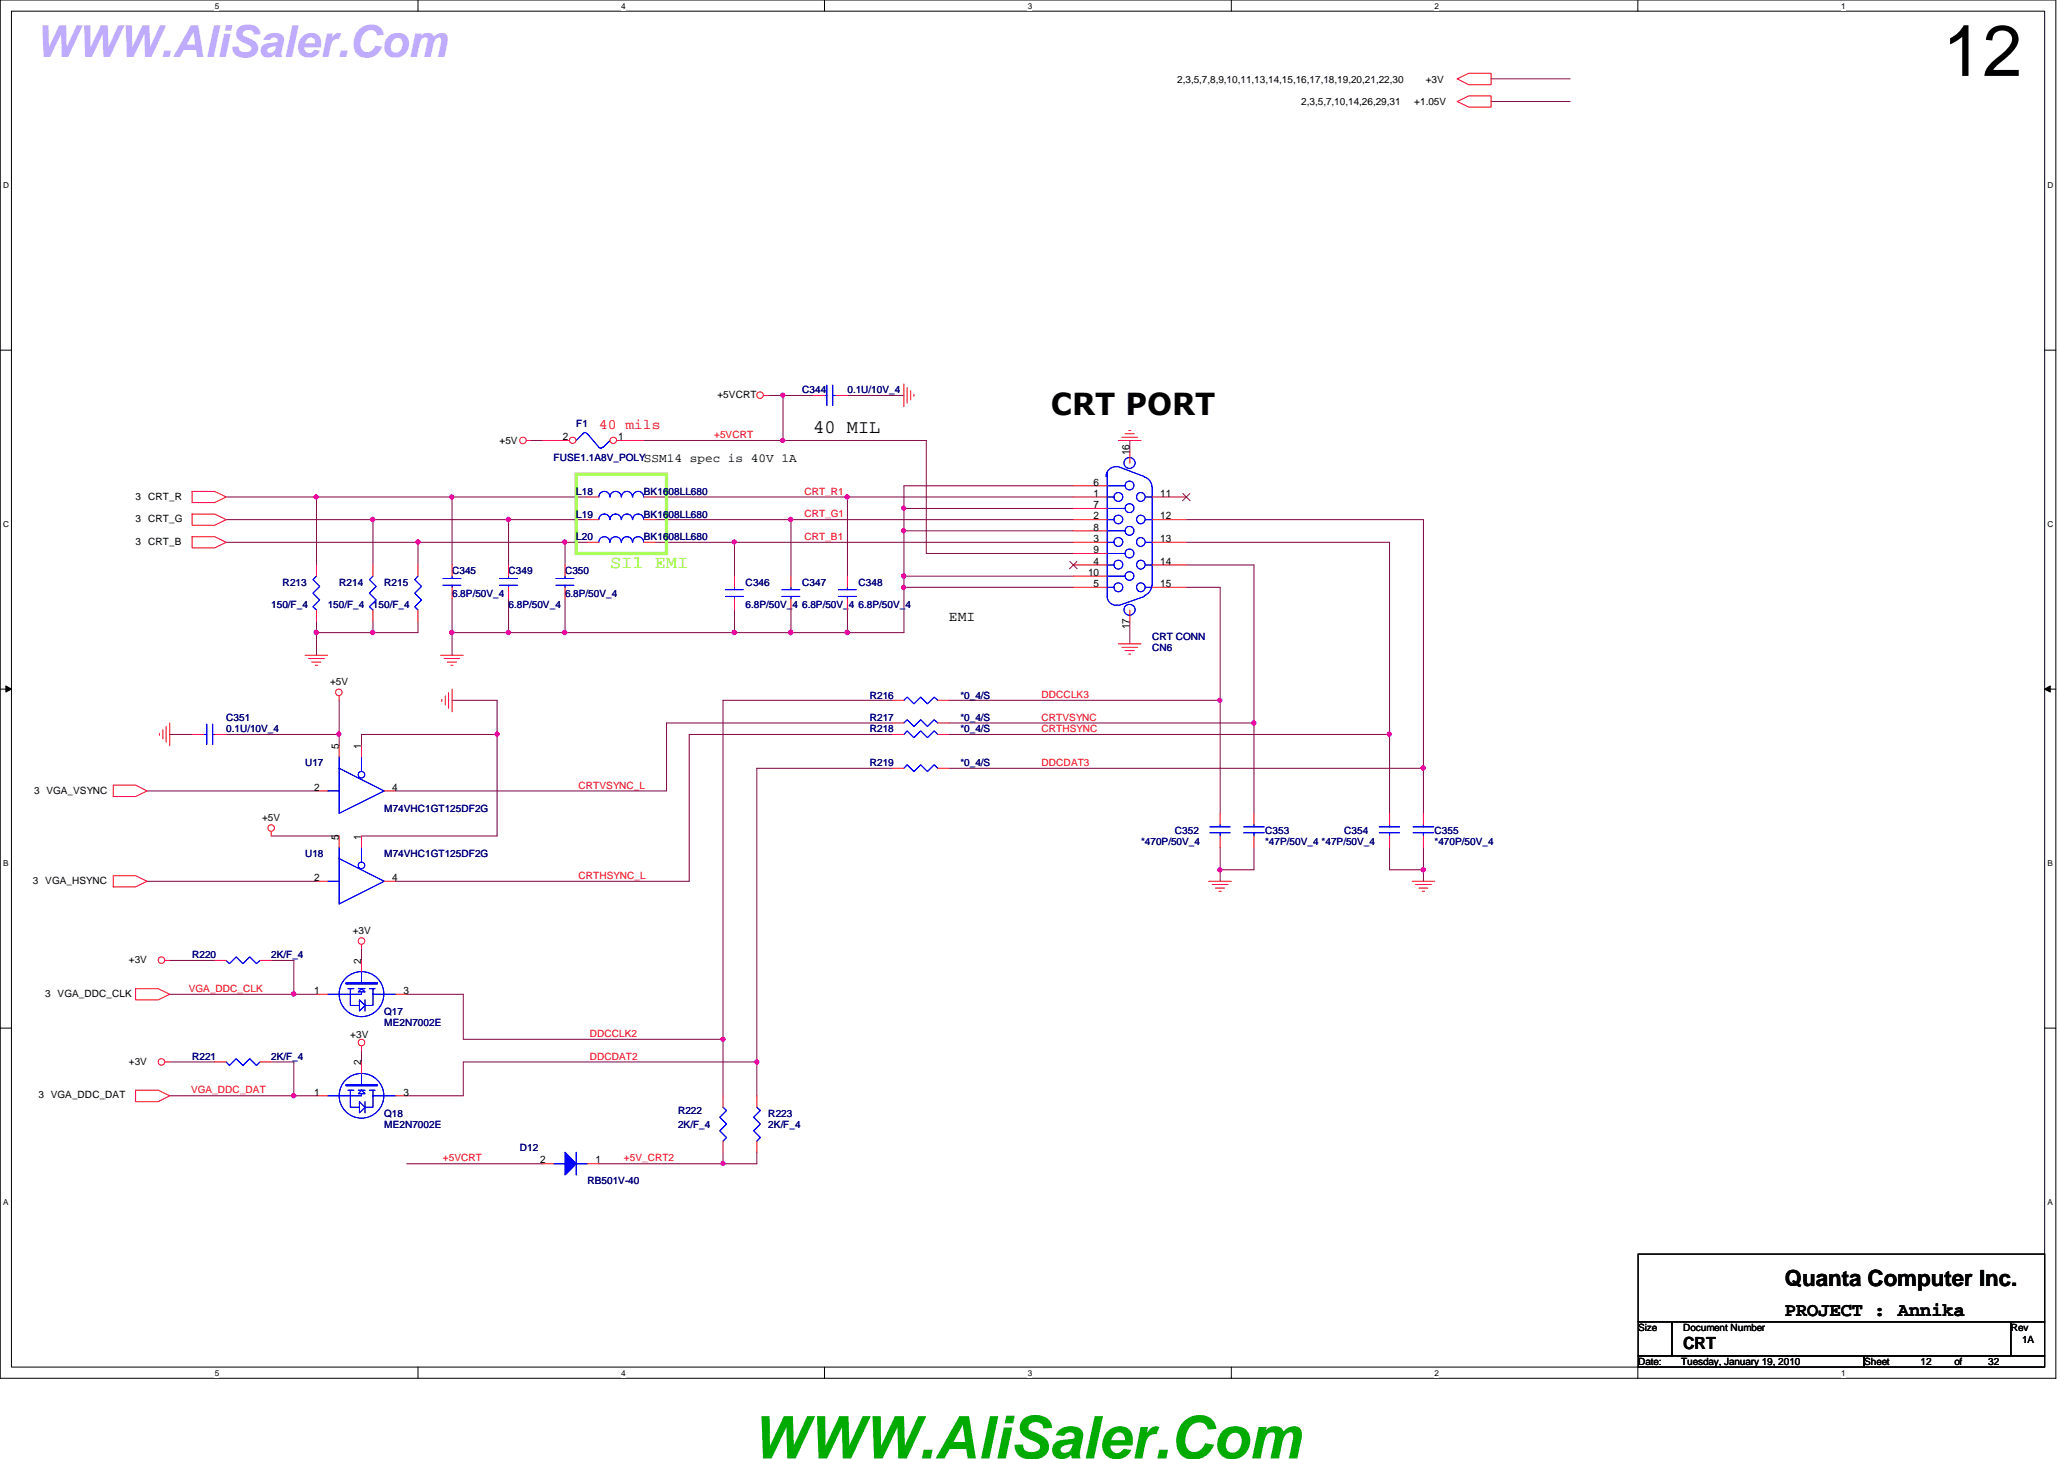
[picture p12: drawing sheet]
<svg xmlns="http://www.w3.org/2000/svg" width="297mm" height="210mm" viewBox="0 0 297 210" stroke-linecap="round" stroke-linejoin="round" font-family="sans-serif">
<path d="M0 0h295.9v198.3h-295.9zM1.6 1.6h292.7v195.1h-292.7z" fill="none" stroke="#000" stroke-width=".14"/>
<g fill="#fff">
<path d="M30.9 .2h.6v1.3h-.6z"/>
<path d="M30.9 196.8h.6v1.4h-.6z"/>
</g>
<path d="M60.2 0v1.6M60.2 196.7v1.6" fill="none" stroke="#000" stroke-width=".14"/>
<g fill="#fff">
<path d="M89.4 .2h.6v1.3h-.6z"/>
<path d="M89.4 196.8h.6v1.4h-.6z"/>
</g>
<path d="M118.7 0v1.6M118.7 196.7v1.6" fill="none" stroke="#000" stroke-width=".14"/>
<g fill="#fff">
<path d="M147.9 .2h.6v1.3h-.6z"/>
<path d="M147.9 196.8h.6v1.4h-.6z"/>
</g>
<path d="M177.2 0v1.6M177.2 196.7v1.6" fill="none" stroke="#000" stroke-width=".14"/>
<g fill="#fff">
<path d="M206.5 .2h.5v1.3h-.5z"/>
<path d="M206.5 196.8h.5v1.4h-.5z"/>
</g>
<path d="M235.7 0v1.6M235.7 196.7v1.6" fill="none" stroke="#000" stroke-width=".14"/>
<g fill="#fff">
<path d="M265 .2h.6v1.3h-.6z"/>
<path d="M265 196.8h.6v1.4h-.6z"/>
<path d="M.5 26h.8v1.3h-.8z"/>
<path d="M294.7 26h.8v1.3h-.8z"/>
<path d="M.5 74.8h.8v1.3h-.8z"/>
<path d="M294.7 74.8h.8v1.3h-.8z"/>
</g>
<path d="M0 50.4h1.6M294.3 50.4h1.6" fill="none" stroke="#000" stroke-width=".14"/>
<g fill="#fff">
<path d="M.5 123.5h.7v1.3h-.7z"/>
<path d="M294.7 123.5h.7v1.3h-.7z"/>
</g>
<path d="M0 99.1h1.6M.8 98.7l.8 .4-.8 .5zM294.3 99.1h1.6M294.3 99.1l.8-.4v.9z" fill="none" stroke="#000" stroke-width=".14"/>
<path d="M.8 98.7l.8 .4-.8 .5zM294.3 99.1l.8-.4v.9z" fill="#000"/>
<g fill="#fff">
<path d="M.5 172.3h.7v1.3h-.7z"/>
<path d="M294.7 172.3h.7v1.3h-.7z"/>
</g>
<path d="M0 147.9h1.6M294.3 147.9h1.6" fill="none" stroke="#000" stroke-width=".14"/>
<path d="M21.2 126.8h24.3M66.7 152.8h42.2" fill="none" stroke="#800040" stroke-width=".14"/>
<circle cx="108.9" cy="152.8" r=".3" fill="#f0f"/>
<circle cx="108.9" cy="152.8" r=".3" fill="none" stroke="#f0f" stroke-width=".14"/>
<path d="M66.7 149.5h37.4M66.7 152.8v4.8" fill="none" stroke="#800040" stroke-width=".14"/>
<circle cx="104.1" cy="149.5" r=".3" fill="#f0f"/>
<circle cx="104.1" cy="149.5" r=".3" fill="none" stroke="#f0f" stroke-width=".14"/>
<path d="M81.3 78v3.3M65.1 91v3.3M73.2 86.1v4.9M81.3 86.1v4.9M66.7 143v6.5" fill="none" stroke="#800040" stroke-width=".14"/>
<circle cx="65" cy="91" r=".31" fill="#f0f"/>
<circle cx="65" cy="91" r=".31" fill="none" stroke="#f0f" stroke-width=".14"/>
<path d="M45.5 71.5v9.8M65.1 71.5v9.8M45.5 89.4v4.9M53.7 89.4v1.6h6.5v-1.6" fill="none" stroke="#800040" stroke-width=".14"/>
<circle cx="53.6" cy="91" r=".31" fill="#f0f"/>
<circle cx="53.6" cy="91" r=".31" fill="none" stroke="#f0f" stroke-width=".14"/>
<path d="M53.7 74.8v6.5M60.2 78v3.3M73.2 74.8v6.5M204.8 110.5v6.5M39 120.3h9.8M52 136.5v1.7M42.3 157.6h3.2M104.1 167.4h4.8" fill="none" stroke="#800040" stroke-width=".14"/>
<circle cx="42.3" cy="157.6" r=".31" fill="#f0f"/>
<circle cx="42.3" cy="157.6" r=".31" fill="none" stroke="#f0f" stroke-width=".14"/>
<path d="M136.6 105.7h63.4M24.4 152.8h6.5M39 152.8h3.3v4.8" fill="none" stroke="#800040" stroke-width=".14"/>
<circle cx="199.9" cy="105.6" r=".3" fill="#f0f"/>
<circle cx="199.9" cy="105.6" r=".3" fill="none" stroke="#f0f" stroke-width=".14"/>
<path d="M122 71.5h32.5M136.6 104h43.9" fill="none" stroke="#800040" stroke-width=".14"/>
<circle cx="180.4" cy="104" r=".31" fill="#f0f"/>
<circle cx="180.4" cy="104" r=".31" fill="none" stroke="#f0f" stroke-width=".14"/>
<path d="M136.6 110.5h68.2" fill="none" stroke="#800040" stroke-width=".14"/>
<circle cx="204.8" cy="110.5" r=".31" fill="#f0f"/>
<circle cx="204.8" cy="110.5" r=".31" fill="none" stroke="#f0f" stroke-width=".14"/>
<path d="M136.6 100.8h39" fill="none" stroke="#800040" stroke-width=".14"/>
<circle cx="175.6" cy="100.7" r=".3" fill="#f0f"/>
<circle cx="175.6" cy="100.7" r=".3" fill="none" stroke="#f0f" stroke-width=".14"/>
<path d="M130.1 84.5v6.5h-8.1M95.9 104h32.5M99.2 105.7h29.2M104.1 100.8h24.3M108.9 110.5h19.5M108.9 152.8v4.8" fill="none" stroke="#800040" stroke-width=".14"/>
<circle cx="121.9" cy="91" r=".31" fill="#f0f"/>
<circle cx="121.9" cy="91" r=".31" fill="none" stroke="#f0f" stroke-width=".14"/>
<path d="M32.6 71.5h12.9M113.8 74.8h40.7" fill="none" stroke="#800040" stroke-width=".14"/>
<circle cx="113.8" cy="74.7" r=".31" fill="#f0f"/>
<circle cx="113.8" cy="74.7" r=".31" fill="none" stroke="#f0f" stroke-width=".14"/>
<path d="M105.7 78h48.8" fill="none" stroke="#800040" stroke-width=".14"/>
<circle cx="105.7" cy="78" r=".3" fill="#f0f"/>
<circle cx="105.7" cy="78" r=".3" fill="none" stroke="#f0f" stroke-width=".14"/>
<path d="M162.6 89.4v3.2M104.1 165.8v1.6" fill="none" stroke="#800040" stroke-width=".14"/>
<circle cx="104.1" cy="167.4" r=".3" fill="#f0f"/>
<circle cx="104.1" cy="167.4" r=".3" fill="none" stroke="#f0f" stroke-width=".14"/>
<path d="M130.1 73.2v3.2" fill="none" stroke="#800040" stroke-width=".14"/>
<circle cx="130" cy="73.1" r=".3" fill="#f0f"/>
<circle cx="130" cy="73.1" r=".3" fill="none" stroke="#f0f" stroke-width=".14"/>
<path d="M112.7 56.9h4.3M42.3 138.2v4.8h3.2M200 125.1h4.8M52 151.2v1.6" fill="none" stroke="#800040" stroke-width=".14"/>
<circle cx="42.3" cy="143" r=".31" fill="#f0f"/>
<circle cx="42.3" cy="143" r=".31" fill="none" stroke="#f0f" stroke-width=".14"/>
<path d="M45.5 71.5h19.6M39 138.2h3.3" fill="none" stroke="#800040" stroke-width=".14"/>
<circle cx="65" cy="71.5" r=".3" fill="#f0f"/>
<circle cx="65" cy="71.5" r=".3" fill="none" stroke="#f0f" stroke-width=".14"/>
<circle cx="45.5" cy="71.5" r=".3" fill="#f0f"/>
<circle cx="45.5" cy="71.5" r=".3" fill="none" stroke="#f0f" stroke-width=".14"/>
<path d="M53.7 74.8h19.5" fill="none" stroke="#800040" stroke-width=".14"/>
<circle cx="73.1" cy="74.7" r=".31" fill="#f0f"/>
<circle cx="73.1" cy="74.7" r=".31" fill="none" stroke="#f0f" stroke-width=".14"/>
<circle cx="53.6" cy="74.7" r=".31" fill="#f0f"/>
<circle cx="53.6" cy="74.7" r=".31" fill="none" stroke="#f0f" stroke-width=".14"/>
<path d="M60.2 78h21.1" fill="none" stroke="#800040" stroke-width=".14"/>
<circle cx="81.3" cy="78" r=".3" fill="#f0f"/>
<circle cx="81.3" cy="78" r=".3" fill="none" stroke="#f0f" stroke-width=".14"/>
<circle cx="60.2" cy="78" r=".3" fill="#f0f"/>
<circle cx="60.2" cy="78" r=".3" fill="none" stroke="#f0f" stroke-width=".14"/>
<path d="M65.1 91h16.2M204.8 121.9v3.2" fill="none" stroke="#800040" stroke-width=".14"/>
<circle cx="73.1" cy="91" r=".31" fill="#f0f"/>
<circle cx="73.1" cy="91" r=".31" fill="none" stroke="#f0f" stroke-width=".14"/>
<path d="M92.7 63.4h20M130.1 76.4v6.5M104.1 149.5v8.1" fill="none" stroke="#800040" stroke-width=".14"/>
<circle cx="130" cy="76.4" r=".3" fill="#f0f"/>
<circle cx="130" cy="76.4" r=".3" fill="none" stroke="#f0f" stroke-width=".14"/>
<path d="M105.7 91h8.1" fill="none" stroke="#800040" stroke-width=".14"/>
<circle cx="113.8" cy="91" r=".31" fill="#f0f"/>
<circle cx="113.8" cy="91" r=".31" fill="none" stroke="#f0f" stroke-width=".14"/>
<circle cx="105.7" cy="91" r=".31" fill="#f0f"/>
<circle cx="105.7" cy="91" r=".31" fill="none" stroke="#f0f" stroke-width=".14"/>
<path d="M52 105.7h19.5v14.6" fill="none" stroke="#800040" stroke-width=".14"/>
<circle cx="71.5" cy="105.6" r=".3" fill="#f0f"/>
<circle cx="71.5" cy="105.6" r=".3" fill="none" stroke="#f0f" stroke-width=".14"/>
<path d="M110.6 56.9h2.1v6.5h20.6M122 56.9h8.1M76.4 63.4h1.7M105.7 78v4.9M108.9 165.8v1.6" fill="none" stroke="#800040" stroke-width=".14"/>
<circle cx="112.6" cy="63.4" r=".3" fill="#f0f"/>
<circle cx="112.6" cy="63.4" r=".3" fill="none" stroke="#f0f" stroke-width=".14"/>
<circle cx="112.6" cy="56.8" r=".3" fill="#f0f"/>
<circle cx="112.6" cy="56.8" r=".3" fill="none" stroke="#f0f" stroke-width=".14"/>
<g fill="none" stroke="#800040" stroke-width=".14">
<path d="M32.6 74.8h21.1M32.6 78h27.6M130.1 76.4h24.4M133.3 63.4v16.2M154.5 69.9h-24.4v3.3M65.1 86.1v4.9M122 87.8v3.2M24.4 105.7h3.2M32.6 105.7h16.2M48.8 105.7v1.6M48.8 100.8v4.9M52 120.3h19.5"/>
<path d="M180.5 121.9v3.2h-4.9M200 121.9v3.2"/>
</g>
<circle cx="48.8" cy="105.6" r=".3" fill="#f0f"/>
<circle cx="48.8" cy="105.6" r=".3" fill="none" stroke="#f0f" stroke-width=".14"/>
<path d="M130.1 73.2h24.4M133.3 79.6h21.2M170.7 78h29.3M170.7 74.8h34.1M130.1 84.5h24.4M170.7 81.3h9.8M170.7 84.5h4.9M52 105.7v1.6" fill="none" stroke="#800040" stroke-width=".14"/>
<circle cx="130" cy="84.5" r=".3" fill="#f0f"/>
<circle cx="130" cy="84.5" r=".3" fill="none" stroke="#f0f" stroke-width=".14"/>
<path d="M130.1 82.9h24.4M175.6 125.1v1.7" fill="none" stroke="#800040" stroke-width=".14"/>
<circle cx="175.6" cy="125.1" r=".3" fill="#f0f"/>
<circle cx="175.6" cy="125.1" r=".3" fill="none" stroke="#f0f" stroke-width=".14"/>
<path d="M122 71.5v11.4M180.5 104v13M200 105.7v11.3" fill="none" stroke="#800040" stroke-width=".14"/>
<circle cx="121.9" cy="71.5" r=".3" fill="#f0f"/>
<circle cx="121.9" cy="71.5" r=".3" fill="none" stroke="#f0f" stroke-width=".14"/>
<path d="M113.8 74.8v8.1M162.6 63.4v1.6M105.7 87.8v3.2M113.8 87.8v3.2M175.6 100.8v16.2M204.8 125.1v1.7" fill="none" stroke="#800040" stroke-width=".14"/>
<circle cx="204.8" cy="125.1" r=".31" fill="#f0f"/>
<circle cx="204.8" cy="125.1" r=".31" fill="none" stroke="#f0f" stroke-width=".14"/>
<path d="M45.5 91h8.2M95.9 104v9.8M99.2 105.7v21.1M24.4 138.2h6.5M58.5 167.4h19.6" fill="none" stroke="#800040" stroke-width=".14"/>
<circle cx="45.5" cy="91" r=".31" fill="#f0f"/>
<circle cx="45.5" cy="91" r=".31" fill="none" stroke="#f0f" stroke-width=".14"/>
<path d="M65.1 71.5h19.4M73.2 74.8h11.3M81.3 78h3.2M81.3 91h24.4M24.4 157.6h17.9M24.4 143h17.9M58.5 143h8.2M58.5 157.6h8.2" fill="none" stroke="#800040" stroke-width=".14"/>
<circle cx="81.3" cy="91" r=".31" fill="#f0f"/>
<circle cx="81.3" cy="91" r=".31" fill="none" stroke="#f0f" stroke-width=".14"/>
<path d="M200 78v27.7M130.1 82.9v1.6M175.6 121.9v3.2" fill="none" stroke="#800040" stroke-width=".14"/>
<circle cx="130" cy="82.9" r=".31" fill="#f0f"/>
<circle cx="130" cy="82.9" r=".31" fill="none" stroke="#f0f" stroke-width=".14"/>
<g fill="none" stroke="#800040" stroke-width=".14">
<path d="M94.3 74.8h19.5M94.3 71.5h27.7M94.3 78h11.4M204.8 74.8v35.7M113.8 91h8.2M175.6 84.5v16.3M180.5 81.3v22.7M56.9 113.8h39M71.5 100.8v4.9M104.1 100.8v48.7M108.9 110.5v42.3M56.9 126.8h42.3"/>
<path d="M86.2 167.4h17.9"/>
</g>
<circle cx="113.8" cy="91" r=".31" fill="#f0f"/>
<circle cx="113.8" cy="91" r=".31" fill="none" stroke="#f0f" stroke-width=".14"/>
<path d="M214.6 11.3h11.4M214.6 14.6h11.4M21.2 113.8h24.3M65.1 100.8h6.4" fill="none" stroke="#800040" stroke-width=".14"/>
<g fill="none" stroke="#f00" stroke-width=".14">
<path d="M209.7 11.3l1.7-.8h3.2v1.7h-3.2zM209.7 14.6l1.7-.8h3.2v1.6h-3.2zM109.9 56.9h.7M117 56.9h1.7M120.3 56.9h1.7M130.1 55.2v3.3M130.6 55.8v2.2M131.1 56.2v1.3M131.5 56.7v.3M27.6 70.7h3.3l1.7 .8-1.7 .8h-3.3zM27.6 74h3.3l1.7 .8-1.7 .8h-3.3zM27.6 77.2h3.3l1.7 .8-1.7 .8h-3.3z"/>
<path d="M75.8 63.4h.6M84.5 78h1.7M84.5 71.5h1.7M92.7 78h1.6M92.7 71.5h1.6M154.5 78h4.8M154.5 71.5h4.8M154.5 74.8h4.8M154.5 69.9h4.8M154.5 73.2h4.8M154.5 76.4h4.8M154.5 79.6h4.8"/>
<path d="M160.9 63.4h3.3M161.5 62.9h2.2M161.9 62.4h1.3M162.4 61.9h.3M162.6 65v1.6M165.8 78h4.9M165.8 71.5h4.9M165.8 74.8h4.9M43.9 94.3h3.3M44.4 94.7h2.3M44.9 95.2h1.3M45.4 95.7h.3"/>
<path d="M63.4 94.3h3.3M63.9 94.7h2.3M64.4 95.2h1.3M64.6 99.7v2.2M64.9 95.7h.3M65.1 99.1v3.3M113.8 82.9v1.6M113.8 86.1v1.7M154.5 84.5h4.8M154.5 81.3h4.8M154.5 82.9h4.8M160.9 92.6h3.3"/>
<path d="M161.5 93.1h2.2M161.9 93.6h1.3M162.4 94.1h.3M162.6 87.8v1.6M165.8 84.5h4.9M165.8 81.3h4.9M16.3 112.9h3.2l1.7 .9-1.7 .8h-3.2zM22.9 105.5v.3M23.4 105v1.3M23.9 104.5v2.3M24.4 104v3.3M39 119.6v.7"/>
<path d="M48.8 100.1v.7M63.6 100.6v.3M64.1 100.1v1.3M128.4 104h1.7M128.4 105.7h1.7M135 104h1.6M135 105.7h1.6M175.6 117v1.7M180.5 117v1.7M16.3 126h3.2l1.7 .8-1.7 .8h-3.2zM23.7 138.2h.7M30.9 138.2h1.7"/>
<path d="M37.4 138.2h1.6M45.5 126.8h1.7M48.8 120.3v1.6M52 135.9v.6M52 120.3v1.6M52 138.2v1.6M55.3 126.8h1.6M173.9 126.8h3.3M174.5 127.3h2.2M174.9 127.8h1.3M175.4 128.2h.4M175.6 120.3v1.6"/>
<path d="M180.5 120.3v1.6M203.2 126.8h3.3M203.7 127.3h2.3M204.2 127.8h1.3M204.7 128.2h.3M19.5 156.8h3.3l1.6 .8-1.6 .9h-3.3zM19.5 142.2h3.3l1.6 .8-1.6 .8h-3.3zM23.7 152.8h.7M45.5 143h1.7M45.5 157.6h1.7M52 150.5v.7M52 152.8v1.6"/>
<path d="M56.9 143h1.6M56.9 157.6h1.6M104.1 157.6v1.7M108.9 157.6v1.7M104.1 164.2v1.6M108.9 164.2v1.6"/>
<circle cx="109.4" cy="56.8" r=".47"/>
<circle cx="75.3" cy="63.4" r=".47"/>
<circle cx="48.8" cy="99.6" r=".47"/>
<circle cx="39" cy="119.1" r=".47"/>
<circle cx="23.2" cy="138.1" r=".47"/>
<circle cx="52" cy="135.4" r=".47"/>
<circle cx="23.2" cy="152.8" r=".47"/>
<circle cx="52" cy="150" r=".47"/>
</g>
<path d="M235.8 180.4h58.5v9.8h-58.5zM235.8 190.2h4.8v4.9h-4.8zM235.8 195.1h32.5v1.6h-32.5zM240.6 190.2h48.8v4.9h-48.8zM268.3 195.1h26v1.6h-26zM289.4 190.2h4.9v4.9h-4.9z" fill="none" stroke="#000" stroke-width=".14"/>
<path d="M82.9 68.2h13v11.4h-13z" fill="none" stroke="#80ff00" stroke-width=".47"/>
<g fill="none" stroke="#00f" stroke-width=".14">
<path d="M118.7 56.9h.3M119 55.4v2.9M119.8 55.4v2.9M119.8 56.9h.5M84.5 62.4l-.3-.2-.2 .1-1.1 1.1M84.5 62.4l1.7 1.9M86.8 64.3a.41 .41 0 0 1-.7 0M87.8 78a.78 .78 0 0 0-.8-.8 .78 .78 0 0 0-.8 .8M87.8 71.5a.78 .78 0 0 0-.8-.8 .78 .78 0 0 0-.8 .8M87.8 63.4l-1 .9M89.4 78a.8 .8 0 0 0-.8-.8 .8 .8 0 0 0-.8 .8M89.4 71.5a.8 .8 0 0 0-.8-.8 .8 .8 0 0 0-.8 .8"/>
<path d="M91 78a.78 .78 0 0 0-.8-.8 .78 .78 0 0 0-.8 .8M91 71.5a.78 .78 0 0 0-.8-.8 .78 .78 0 0 0-.8 .8M92.6 78a.78 .78 0 0 0-.8-.8 .78 .78 0 0 0-.7 .8M92.6 71.5a.78 .78 0 0 0-.8-.8 .78 .78 0 0 0-.7 .8M159.3 69.9h2.6M159.3 71.5h1M159.3 74.8h1M159.3 73.2h2.6M159.3 76.4h2.6M159.3 78h1M159.3 79.6h2.6M159.3 67.9v17.9a1.26 1.26 0 0 0 1.6 1.2"/>
<path d="M160.9 67.1a1.59 1.59 0 0 0-1.7 1.5M160.9 67.1l3.8 1.5M164.7 68.6a1.44 1.44 0 0 1 1.1 1.5M164.8 78h1M164.8 74.8h1M164.8 71.5h1M165.8 70.1v14.1M112.5 84.8h2.6M112.5 85.8h2.6M113.8 84.5v.3M113.8 85.8v.3M159.3 81.3h1"/>
<path d="M159.3 82.9h2.6M159.3 84.5h1M164.7 85.8l-3.8 1.3M164.8 84.5h1M164.8 81.3h1M165.8 84.2a1.66 1.66 0 0 1-1.1 1.5M130.1 104l.5-.5 .9 1 1-1 1 1 .9-1 .6 .5M130.1 105.7l.5-.5 .9 .9 1-.9 1 .9 .9-.9 .6 .5M174.1 119.8h2.9M174.1 119h2.9M175.6 118.7v.3M175.6 119.8v.5"/>
<path d="M179 119.8h2.9M179 119h2.9M180.5 118.7v.3M180.5 119.8v.5M32.6 138.2l.4 .4 1-.9 1 .9 .9-.9 1 .9 .5-.4M47.2 126.8h1.6M48.8 123.5l6.5 3.3-6.5 3.2zM48.8 121.9v1.6M52 139.8v1.6M52 121.9v2.1M49.8 141.4h4.5v.2h-4.5zM49.8 156h4.5v.2h-4.5z"/>
<path d="M50.1 142.2h.8M50.1 156.8h.8M50.4 142.2v2.5h1.3M50.4 156.8v2.5h1.3M51.6 142.2h.4M51.6 156.8h.4M51.7 144v1.5l.8-.8M51.7 144.2v-.4l.8 .9M51.7 158.6v1.5l.8-.8M51.7 158.8v-.3l.8 .8M52 142.7v.3h-4.8M52 142.2h.5"/>
<path d="M52 157.4v.2h-4.8M52 154.4v1.6M52 156.8h.5M52 142.2l-.4 .5h.4M52 156.8l-.4 .6h.4M52 142.2l.5 .5h-.5M52 156.8l.5 .6h-.5M52.5 144.7v.8M52.5 143.8v.9M52.5 159.3v.8M52.5 158.5v.8M53.2 142.2h.5"/>
<path d="M53.2 156.8h.5M53.7 143h3.2M53.7 142.2v.8M53.7 143v1.7h-1.2M53.7 142.2h.3M53.7 157.6h3.2M53.7 156.8v.8M53.7 157.6v1.7h-1.2M53.7 156.8h.3M104.1 159.3l.5 .5-1 .9 1 1-1 1 1 1-.5 .5M108.9 159.3l.5 .5-.9 .9 .9 1-.9 1 .9 1-.5 .5"/>
<circle cx="160.9" cy="78" r=".64"/>
<circle cx="160.9" cy="71.5" r=".64"/>
<circle cx="161" cy="74.7" r=".63"/>
<circle cx="162.6" cy="79.6" r=".64"/>
<circle cx="162.6" cy="69.8" r=".64"/>
<circle cx="162.6" cy="76.4" r=".64"/>
<circle cx="162.6" cy="73.1" r=".64"/>
<circle cx="162.6" cy="66.6" r=".8"/>
<circle cx="164.2" cy="71.5" r=".63"/>
<circle cx="164.2" cy="78" r=".63"/>
<circle cx="164.2" cy="74.7" r=".62"/>
<circle cx="160.9" cy="81.2" r=".64"/>
<circle cx="160.9" cy="84.5" r=".64"/>
<circle cx="162.6" cy="82.9" r=".63"/>
<circle cx="162.6" cy="87.7" r=".8"/>
<circle cx="164.2" cy="81.2" r=".63"/>
<circle cx="164.2" cy="84.5" r=".63"/>
<circle cx="52" cy="124.5" r=".47"/>
<circle cx="52" cy="143" r="3.2"/>
<circle cx="52" cy="157.6" r="3.2"/>
</g>
<path d="M170.2 71l1.1 1.1M171.2 71l-1 1.1M154 80.8l1 1M155 80.8l-1.1 1" fill="none" stroke="#804000" stroke-width=".14"/>
<circle cx="88.3" cy="63.3" r=".46" fill="#fff"/>
<g fill="none" stroke="#f00" stroke-width=".14">
<path d="M88.8 63.4h3.9"/>
<circle cx="88.3" cy="63.3" r=".46"/>
</g>
<circle cx="82.4" cy="63.3" r=".46" fill="#fff"/>
<g fill="none" stroke="#f00" stroke-width=".14">
<path d="M78.1 63.4h3.9M81.3 81.3v1.6M81.3 84.5v1.6M105.7 82.9v1.6M105.7 86.1v1.7M27.6 105.7h1.7M30.9 105.7h1.7M128.4 100.8h1.7M135 100.8h1.6M204.8 117v1.7M204.8 120.3v1.6"/>
<circle cx="82.4" cy="63.3" r=".46"/>
</g>
<g fill="none" stroke="#00f" stroke-width=".14">
<path d="M80 84.2h2.6M80 83.2h2.6M81.3 82.9v.3M81.3 84.2v.3M104.4 85.8h2.6M104.4 84.8h2.6M105.7 84.5v.3M105.7 85.8v.3M29.3 105.7h.5M29.8 104.2v2.9M30.6 105.7h.3M30.6 104.2v2.9"/>
<path d="M130.1 100.8l.5-.5 .9 1 1-1 1 1 .9-1 .6 .5M203.4 119.8h2.9M203.4 119h2.9M204.8 118.7v.3M204.8 119.8v.5"/>
</g>
<path d="M81.3 165.8l1.6 1.6-1.6 1.6z" fill="#00f"/>
<path d="M79.7 167.4h1.6M81.3 165.8l1.6 1.6-1.6 1.6zM82.9 165.8v3.2M82.9 167.4h1.6" fill="none" stroke="#00f" stroke-width=".14"/>
<path d="M81.3 165.8l1.6 1.6-1.6 1.6z" fill="#00f"/>
<g fill="none" stroke="#00f" stroke-width=".14">
<path d="M87.8 74.8a.78 .78 0 0 0-.8-.8 .78 .78 0 0 0-.8 .8M89.4 74.8a.8 .8 0 0 0-.8-.8 .8 .8 0 0 0-.8 .8M91 74.8a.78 .78 0 0 0-.8-.8 .78 .78 0 0 0-.8 .8M92.6 74.8a.78 .78 0 0 0-.8-.8 .78 .78 0 0 0-.7 .8M45.5 82.9l-.5 .5 1 1-1 .9 1 1-1 1 .5 .5M53.7 82.9l-.5 .5 .9 1-.9 .9 .9 1-.9 1 .5 .5M60.2 82.9l-.5 .5 1 1-1 .9 1 1-1 1 .5 .5M63.8 84.2h2.5M63.8 83.2h2.5M65.1 82.9v.3M65.1 84.2v.3M71.9 83.2h2.6"/>
<path d="M71.9 84.2h2.6M73.2 82.9v.3M73.2 84.2v.3M120.6 84.8h2.6M120.6 85.8h2.6M122 84.5v.3M122 85.8v.3M47.2 113.8h1.6M48.8 110.5l6.5 3.3-6.5 3.2zM48.8 108.9v1.6M52 108.9v2.1M130.1 110.5l.5-.5 .9 1 1-1 1 1 .9-1 .6 .5"/>
<path d="M198.5 119.8h2.9M198.5 119h2.9M200 118.7v.3M200 119.8v.5M32.6 152.8l.4 .5 1-1 1 1 .9-1 1 1 .5-.5M79.7 167.4h1.6M81.3 165.8l1.6 1.6-1.6 1.6zM82.9 165.8v3.2M82.9 167.4h1.6"/>
<circle cx="52" cy="111.5" r=".47"/>
</g>
<g fill="none" stroke="#f00" stroke-width=".14">
<path d="M84.5 74.8h1.7M92.7 74.8h1.6M45.5 81.3v1.6M45.5 87.8v1.6M53.7 81.3v1.6M53.7 87.8v1.6M60.2 81.3v1.6M60.2 87.8v1.6M65.1 81.3v1.6M65.1 84.5v1.6M73.2 81.3v1.6M73.2 84.5v1.6"/>
<path d="M122 82.9v1.6M122 86.1v1.7M45.5 113.8h1.7M48.8 107.3v1.6M52 107.3v1.6M55.3 113.8h1.6M128.4 110.5h1.7M135 110.5h1.6M200 117v1.7M200 120.3v1.6M30.9 152.8h1.7M37.4 152.8h1.6"/>
<path d="M78.1 167.4h1.6M84.5 167.4h1.7"/>
</g>
<circle cx="108.9" cy="152.8" r=".3" fill="#f0f"/>
<circle cx="108.9" cy="152.8" r=".3" fill="none" stroke="#f0f" stroke-width=".14"/>
<circle cx="104.1" cy="149.5" r=".3" fill="#f0f"/>
<circle cx="104.1" cy="149.5" r=".3" fill="none" stroke="#f0f" stroke-width=".14"/>
<circle cx="65" cy="91" r=".31" fill="#f0f"/>
<circle cx="65" cy="91" r=".31" fill="none" stroke="#f0f" stroke-width=".14"/>
<circle cx="53.6" cy="91" r=".31" fill="#f0f"/>
<circle cx="53.6" cy="91" r=".31" fill="none" stroke="#f0f" stroke-width=".14"/>
<circle cx="42.3" cy="157.6" r=".31" fill="#f0f"/>
<circle cx="42.3" cy="157.6" r=".31" fill="none" stroke="#f0f" stroke-width=".14"/>
<circle cx="199.9" cy="105.6" r=".3" fill="#f0f"/>
<circle cx="199.9" cy="105.6" r=".3" fill="none" stroke="#f0f" stroke-width=".14"/>
<circle cx="180.4" cy="104" r=".31" fill="#f0f"/>
<circle cx="180.4" cy="104" r=".31" fill="none" stroke="#f0f" stroke-width=".14"/>
<circle cx="204.8" cy="110.5" r=".31" fill="#f0f"/>
<circle cx="204.8" cy="110.5" r=".31" fill="none" stroke="#f0f" stroke-width=".14"/>
<circle cx="175.6" cy="100.7" r=".3" fill="#f0f"/>
<circle cx="175.6" cy="100.7" r=".3" fill="none" stroke="#f0f" stroke-width=".14"/>
<circle cx="121.9" cy="91" r=".31" fill="#f0f"/>
<circle cx="121.9" cy="91" r=".31" fill="none" stroke="#f0f" stroke-width=".14"/>
<circle cx="113.8" cy="74.7" r=".31" fill="#f0f"/>
<circle cx="113.8" cy="74.7" r=".31" fill="none" stroke="#f0f" stroke-width=".14"/>
<circle cx="105.7" cy="78" r=".3" fill="#f0f"/>
<circle cx="105.7" cy="78" r=".3" fill="none" stroke="#f0f" stroke-width=".14"/>
<circle cx="104.1" cy="167.4" r=".3" fill="#f0f"/>
<circle cx="104.1" cy="167.4" r=".3" fill="none" stroke="#f0f" stroke-width=".14"/>
<circle cx="130" cy="73.1" r=".3" fill="#f0f"/>
<circle cx="130" cy="73.1" r=".3" fill="none" stroke="#f0f" stroke-width=".14"/>
<circle cx="42.3" cy="143" r=".31" fill="#f0f"/>
<circle cx="42.3" cy="143" r=".31" fill="none" stroke="#f0f" stroke-width=".14"/>
<circle cx="65" cy="71.5" r=".3" fill="#f0f"/>
<circle cx="65" cy="71.5" r=".3" fill="none" stroke="#f0f" stroke-width=".14"/>
<circle cx="45.5" cy="71.5" r=".3" fill="#f0f"/>
<circle cx="45.5" cy="71.5" r=".3" fill="none" stroke="#f0f" stroke-width=".14"/>
<circle cx="73.1" cy="74.7" r=".31" fill="#f0f"/>
<circle cx="73.1" cy="74.7" r=".31" fill="none" stroke="#f0f" stroke-width=".14"/>
<circle cx="53.6" cy="74.7" r=".31" fill="#f0f"/>
<circle cx="53.6" cy="74.7" r=".31" fill="none" stroke="#f0f" stroke-width=".14"/>
<circle cx="81.3" cy="78" r=".3" fill="#f0f"/>
<circle cx="81.3" cy="78" r=".3" fill="none" stroke="#f0f" stroke-width=".14"/>
<circle cx="60.2" cy="78" r=".3" fill="#f0f"/>
<circle cx="60.2" cy="78" r=".3" fill="none" stroke="#f0f" stroke-width=".14"/>
<circle cx="73.1" cy="91" r=".31" fill="#f0f"/>
<circle cx="73.1" cy="91" r=".31" fill="none" stroke="#f0f" stroke-width=".14"/>
<circle cx="130" cy="76.4" r=".3" fill="#f0f"/>
<circle cx="130" cy="76.4" r=".3" fill="none" stroke="#f0f" stroke-width=".14"/>
<circle cx="113.8" cy="91" r=".31" fill="#f0f"/>
<circle cx="113.8" cy="91" r=".31" fill="none" stroke="#f0f" stroke-width=".14"/>
<circle cx="105.7" cy="91" r=".31" fill="#f0f"/>
<circle cx="105.7" cy="91" r=".31" fill="none" stroke="#f0f" stroke-width=".14"/>
<circle cx="71.5" cy="105.6" r=".3" fill="#f0f"/>
<circle cx="71.5" cy="105.6" r=".3" fill="none" stroke="#f0f" stroke-width=".14"/>
<circle cx="112.6" cy="63.4" r=".3" fill="#f0f"/>
<circle cx="112.6" cy="63.4" r=".3" fill="none" stroke="#f0f" stroke-width=".14"/>
<circle cx="112.6" cy="56.8" r=".3" fill="#f0f"/>
<circle cx="112.6" cy="56.8" r=".3" fill="none" stroke="#f0f" stroke-width=".14"/>
<circle cx="48.8" cy="105.6" r=".3" fill="#f0f"/>
<circle cx="48.8" cy="105.6" r=".3" fill="none" stroke="#f0f" stroke-width=".14"/>
<circle cx="130" cy="84.5" r=".3" fill="#f0f"/>
<circle cx="130" cy="84.5" r=".3" fill="none" stroke="#f0f" stroke-width=".14"/>
<circle cx="175.6" cy="125.1" r=".3" fill="#f0f"/>
<circle cx="175.6" cy="125.1" r=".3" fill="none" stroke="#f0f" stroke-width=".14"/>
<circle cx="121.9" cy="71.5" r=".3" fill="#f0f"/>
<circle cx="121.9" cy="71.5" r=".3" fill="none" stroke="#f0f" stroke-width=".14"/>
<circle cx="204.8" cy="125.1" r=".31" fill="#f0f"/>
<circle cx="204.8" cy="125.1" r=".31" fill="none" stroke="#f0f" stroke-width=".14"/>
<circle cx="45.5" cy="91" r=".31" fill="#f0f"/>
<circle cx="45.5" cy="91" r=".31" fill="none" stroke="#f0f" stroke-width=".14"/>
<circle cx="81.3" cy="91" r=".31" fill="#f0f"/>
<circle cx="81.3" cy="91" r=".31" fill="none" stroke="#f0f" stroke-width=".14"/>
<circle cx="130" cy="82.9" r=".31" fill="#f0f"/>
<circle cx="130" cy="82.9" r=".31" fill="none" stroke="#f0f" stroke-width=".14"/>
<circle cx="113.8" cy="91" r=".31" fill="#f0f"/>
<circle cx="113.8" cy="91" r=".31" fill="none" stroke="#f0f" stroke-width=".14"/>
<text font-size="10.4" x="279.6" y="10.9">12</text>
<text font-size="8.5" fill="#00ab00" x="108.2" y="209.8">WWW.AliSaler.Com</text>
<text font-size="6.3" fill="#bfabff" x="5.1" y="8.2">WWW.AliSaler.Com</text>
<text font-size="4.4" x="151.2" y="59.6">CRT PORT</text>
<text font-size="3.2" x="256.9" y="185">Quanta Computer Inc.</text>
<g font-size="2.8">
<text x="117" y="62.3">40 MIL</text>
<text x="256.9" y="189.3">PROJECT : Annika</text>
</g>
<text font-size="2.6" fill="#80ff00" x="87.8" y="81.7">SI1 EMI</text>
<text font-size="2.4" x="242.2" y="194.1">CRT</text>
<text font-size="2.1" fill="#f00" x="86.2" y="61.7">40 mils</text>
<text font-size="2.1" x="136.6" y="89.4">EMI</text>
<text font-size="1.8" x="92.7" y="66.4">SSM14 spec is 40V 1A</text>
<g font-size="1.5">
<text x="81" y="63.3">2</text>
<text x="88.9" y="63.3">1</text>
<text x="162.6" y="65.5" transform="rotate(-90 162.6 65.5)">16</text>
<text x="157.4" y="71.5">1</text>
<text x="157.4" y="69.8">6</text>
<text x="167" y="71.5">11</text>
<text x="157.4" y="74.7">2</text>
<text x="157.4" y="78">3</text>
<text x="157.4" y="73.1">7</text>
<text x="157.4" y="76.3">8</text>
<text x="167" y="78">13</text>
<text x="167" y="74.7">12</text>
<text x="156.6" y="82.8">10</text>
<text x="157.4" y="81.2">4</text>
<text x="157.4" y="79.6">9</text>
<text x="167" y="81.2">14</text>
<text x="157.4" y="84.5">5</text>
<text x="167" y="84.5">15</text>
<text x="162.6" y="90.5" transform="rotate(-90 162.6 90.5)">17</text>
<text x="48.8" y="107.7" transform="rotate(-90 48.8 107.7)">5</text>
<text x="52" y="107.7" transform="rotate(-90 52 107.7)">1</text>
<text x="45.2" y="113.7">2</text>
<text x="56.4" y="113.7">4</text>
<text x="48.8" y="120.8" transform="rotate(-90 48.8 120.8)">5</text>
<text x="52" y="120.8" transform="rotate(-90 52 120.8)">1</text>
<text x="45.2" y="126.7">2</text>
<text x="56.4" y="126.7">4</text>
<text x="45.2" y="143">1</text>
<text x="52" y="138.6" transform="rotate(-90 52 138.6)">2</text>
<text x="58.1" y="143">3</text>
<text x="52" y="153.3" transform="rotate(-90 52 153.3)">2</text>
<text x="45.2" y="157.6">1</text>
<text x="58.1" y="157.6">3</text>
<text x="77.7" y="167.4">2</text>
<text x="85.7" y="167.4">1</text>
</g>
<g font-size="1.4">
<text x="169.4" y="11.9">2,3,5,7,8,9,10,11,13,14,15,16,17,18,19,20,21,22,30</text>
<text x="205.2" y="11.9">+3V</text>
<text x="187.3" y="15.2">2,3,5,7,10,14,26,29,31</text>
<text x="203.5" y="15.2">+1.05V</text>
<text x="103.2" y="57.3">+5VCRT</text>
<text x="71.9" y="63.9">+5V</text>
<text x="19.5" y="71.9">3</text>
<text x="21.3" y="71.9">CRT_R</text>
<text x="19.5" y="75.1">3</text>
<text x="21.3" y="75.1">CRT_G</text>
<text x="19.5" y="78.4">3</text>
<text x="21.3" y="78.4">CRT_B</text>
<text x="47.5" y="98.6">+5V</text>
<text x="4.9" y="114.2">3 VGA_VSYNC</text>
<text x="37.7" y="118.1">+5V</text>
<text x="4.7" y="127.2">3 VGA_HSYNC</text>
<text x="50.8" y="134.3">+3V</text>
<text x="6.5" y="143.4">3 VGA_DDC_CLK</text>
<text x="18.5" y="138.6">+3V</text>
<text x="50.4" y="149.3">+3V</text>
<text x="18.5" y="153.2">+3V</text>
<text x="5.5" y="158">3 VGA_DDC_DAT</text>
<text x="235.8" y="191.5">Size</text>
<text x="242.2" y="191.5">Document Number</text>
<text x="289.4" y="191.5">Rev</text>
<text x="235.8" y="196.4">Date:</text>
<text x="241.9" y="196.4">Tuesday, January 19, 2010</text>
<text x="268.3" y="196.4">Sheet</text>
<text x="276.4" y="196.4">12</text>
<text x="281.3" y="196.4">of</text>
<text x="286.1" y="196.4">32</text>
<text x="291" y="193.2">1A</text>
</g>
<g font-size="1.4" fill="#000080">
<text x="115.4" y="56.6">C344</text>
<text x="122" y="56.6">0.1U/10V_4</text>
<text x="82.9" y="61.5">F1</text>
<text x="79.7" y="66.4">FUSE1.1A8V_POLY</text>
<text x="82.9" y="71.2">L18</text>
<text x="92.7" y="71.2">BK1608LL680</text>
<text x="82.9" y="77.7">L20</text>
<text x="82.9" y="74.5">L19</text>
<text x="92.7" y="77.7">BK1608LL680</text>
<text x="92.7" y="74.5">BK1608LL680</text>
<text x="65.1" y="82.6">C345</text>
<text x="73.2" y="82.6">C349</text>
<text x="81.3" y="82.6">C350</text>
<text x="39" y="87.5">150/F_4</text>
<text x="40.7" y="84.2">R213</text>
<text x="47.2" y="87.5">150/F_4</text>
<text x="48.8" y="84.2">R214</text>
<text x="53.7" y="87.5">150/F_4</text>
<text x="55.3" y="84.2">R215</text>
<text x="65.1" y="85.9">6.8P/50V_4</text>
<text x="73.2" y="87.5">6.8P/50V_4</text>
<text x="81.3" y="85.9">6.8P/50V_4</text>
<text x="107.3" y="84.2">C346</text>
<text x="107.3" y="87.5">6.8P/50V_4</text>
<text x="115.4" y="84.2">C347</text>
<text x="115.4" y="87.5">6.8P/50V_4</text>
<text x="123.6" y="84.2">C348</text>
<text x="123.6" y="87.5">6.8P/50V_4</text>
<text x="165.8" y="93.7">CN6</text>
<text x="165.8" y="92">CRT CONN</text>
<text x="125.2" y="100.5">R216</text>
<text x="138.2" y="100.5">*0_4/S</text>
<text x="32.6" y="103.8">C351</text>
<text x="32.6" y="105.4">0.1U/10V_4</text>
<text x="125.2" y="103.8">R217</text>
<text x="125.2" y="105.4">R218</text>
<text x="138.2" y="103.8">*0_4/S</text>
<text x="138.2" y="105.4">*0_4/S</text>
<text x="43.9" y="110.2">U17</text>
<text x="125.2" y="110.2">R219</text>
<text x="138.2" y="110.2">*0_4/S</text>
<text x="55.3" y="116.8">M74VHC1GT125DF2G</text>
<text x="43.9" y="123.3">U18</text>
<text x="55.3" y="123.3">M74VHC1GT125DF2G</text>
<text x="164.2" y="121.6">*470P/50V_4</text>
<text x="169.1" y="120">C352</text>
<text x="182.1" y="120">C353</text>
<text x="182.1" y="121.6">*47P/50V_4 *47P/50V_4</text>
<text x="193.5" y="120">C354</text>
<text x="206.5" y="120">C355</text>
<text x="206.5" y="121.6">*470P/50V_4</text>
<text x="27.6" y="137.9">R220</text>
<text x="39" y="137.9">2K/F_4</text>
<text x="55.3" y="146">Q17</text>
<text x="55.3" y="147.7">ME2N7002E</text>
<text x="27.6" y="152.5">R221</text>
<text x="39" y="152.5">2K/F_4</text>
<text x="55.3" y="160.7">Q18</text>
<text x="97.6" y="160.3">R222</text>
<text x="110.6" y="160.7">R223</text>
<text x="55.3" y="162.3">ME2N7002E</text>
<text x="74.8" y="165.5">D12</text>
<text x="97.6" y="162.3">2K/F_4</text>
<text x="110.6" y="162.3">2K/F_4</text>
<text x="84.5" y="170.4">RB501V-40</text>
</g>
<g font-size="1.4" fill="#f00">
<text x="102.8" y="63">+5VCRT</text>
<text x="115.8" y="71.2">CRT_R1</text>
<text x="115.8" y="74.4">CRT_G1</text>
<text x="115.8" y="77.7">CRT_B1</text>
<text x="149.9" y="100.4">DDCCLK3</text>
<text x="149.9" y="105.3">CRTHSYNC</text>
<text x="149.9" y="103.7">CRTVSYNC</text>
<text x="83.3" y="113.5">CRTVSYNC_L</text>
<text x="149.9" y="110.2">DDCDAT3</text>
<text x="83.3" y="126.4">CRTHSYNC_L</text>
<text x="27.2" y="142.7">VGA_DDC_CLK</text>
<text x="84.9" y="149.2">DDCCLK2</text>
<text x="84.9" y="152.4">DDCDAT2</text>
<text x="27.5" y="157.3">VGA_DDC_DAT</text>
<text x="63.8" y="167.1">+5VCRT</text>
<text x="89.8" y="167.1">+5V_CRT2</text>
</g>
<g font-size="1.2">
<text x="30.9" y="1.2">5</text>
<text x="89.4" y="1.2">4</text>
<text x="147.9" y="1.2">3</text>
<text x="206.5" y="1.2">2</text>
<text x="265" y="1.2">1</text>
<text x=".5" y="27.1">D</text>
<text x="294.7" y="27.1">D</text>
<text x=".5" y="75.8">C</text>
<text x="294.7" y="75.8">C</text>
<text x=".5" y="124.6">B</text>
<text x="294.7" y="124.6">B</text>
<text x=".5" y="173.4">A</text>
<text x="294.7" y="173.4">A</text>
<text x="30.9" y="197.9">5</text>
<text x="89.4" y="197.9">4</text>
<text x="147.9" y="197.9">3</text>
<text x="206.5" y="197.9">2</text>
<text x="265" y="197.9">1</text>
</g>
</svg>
